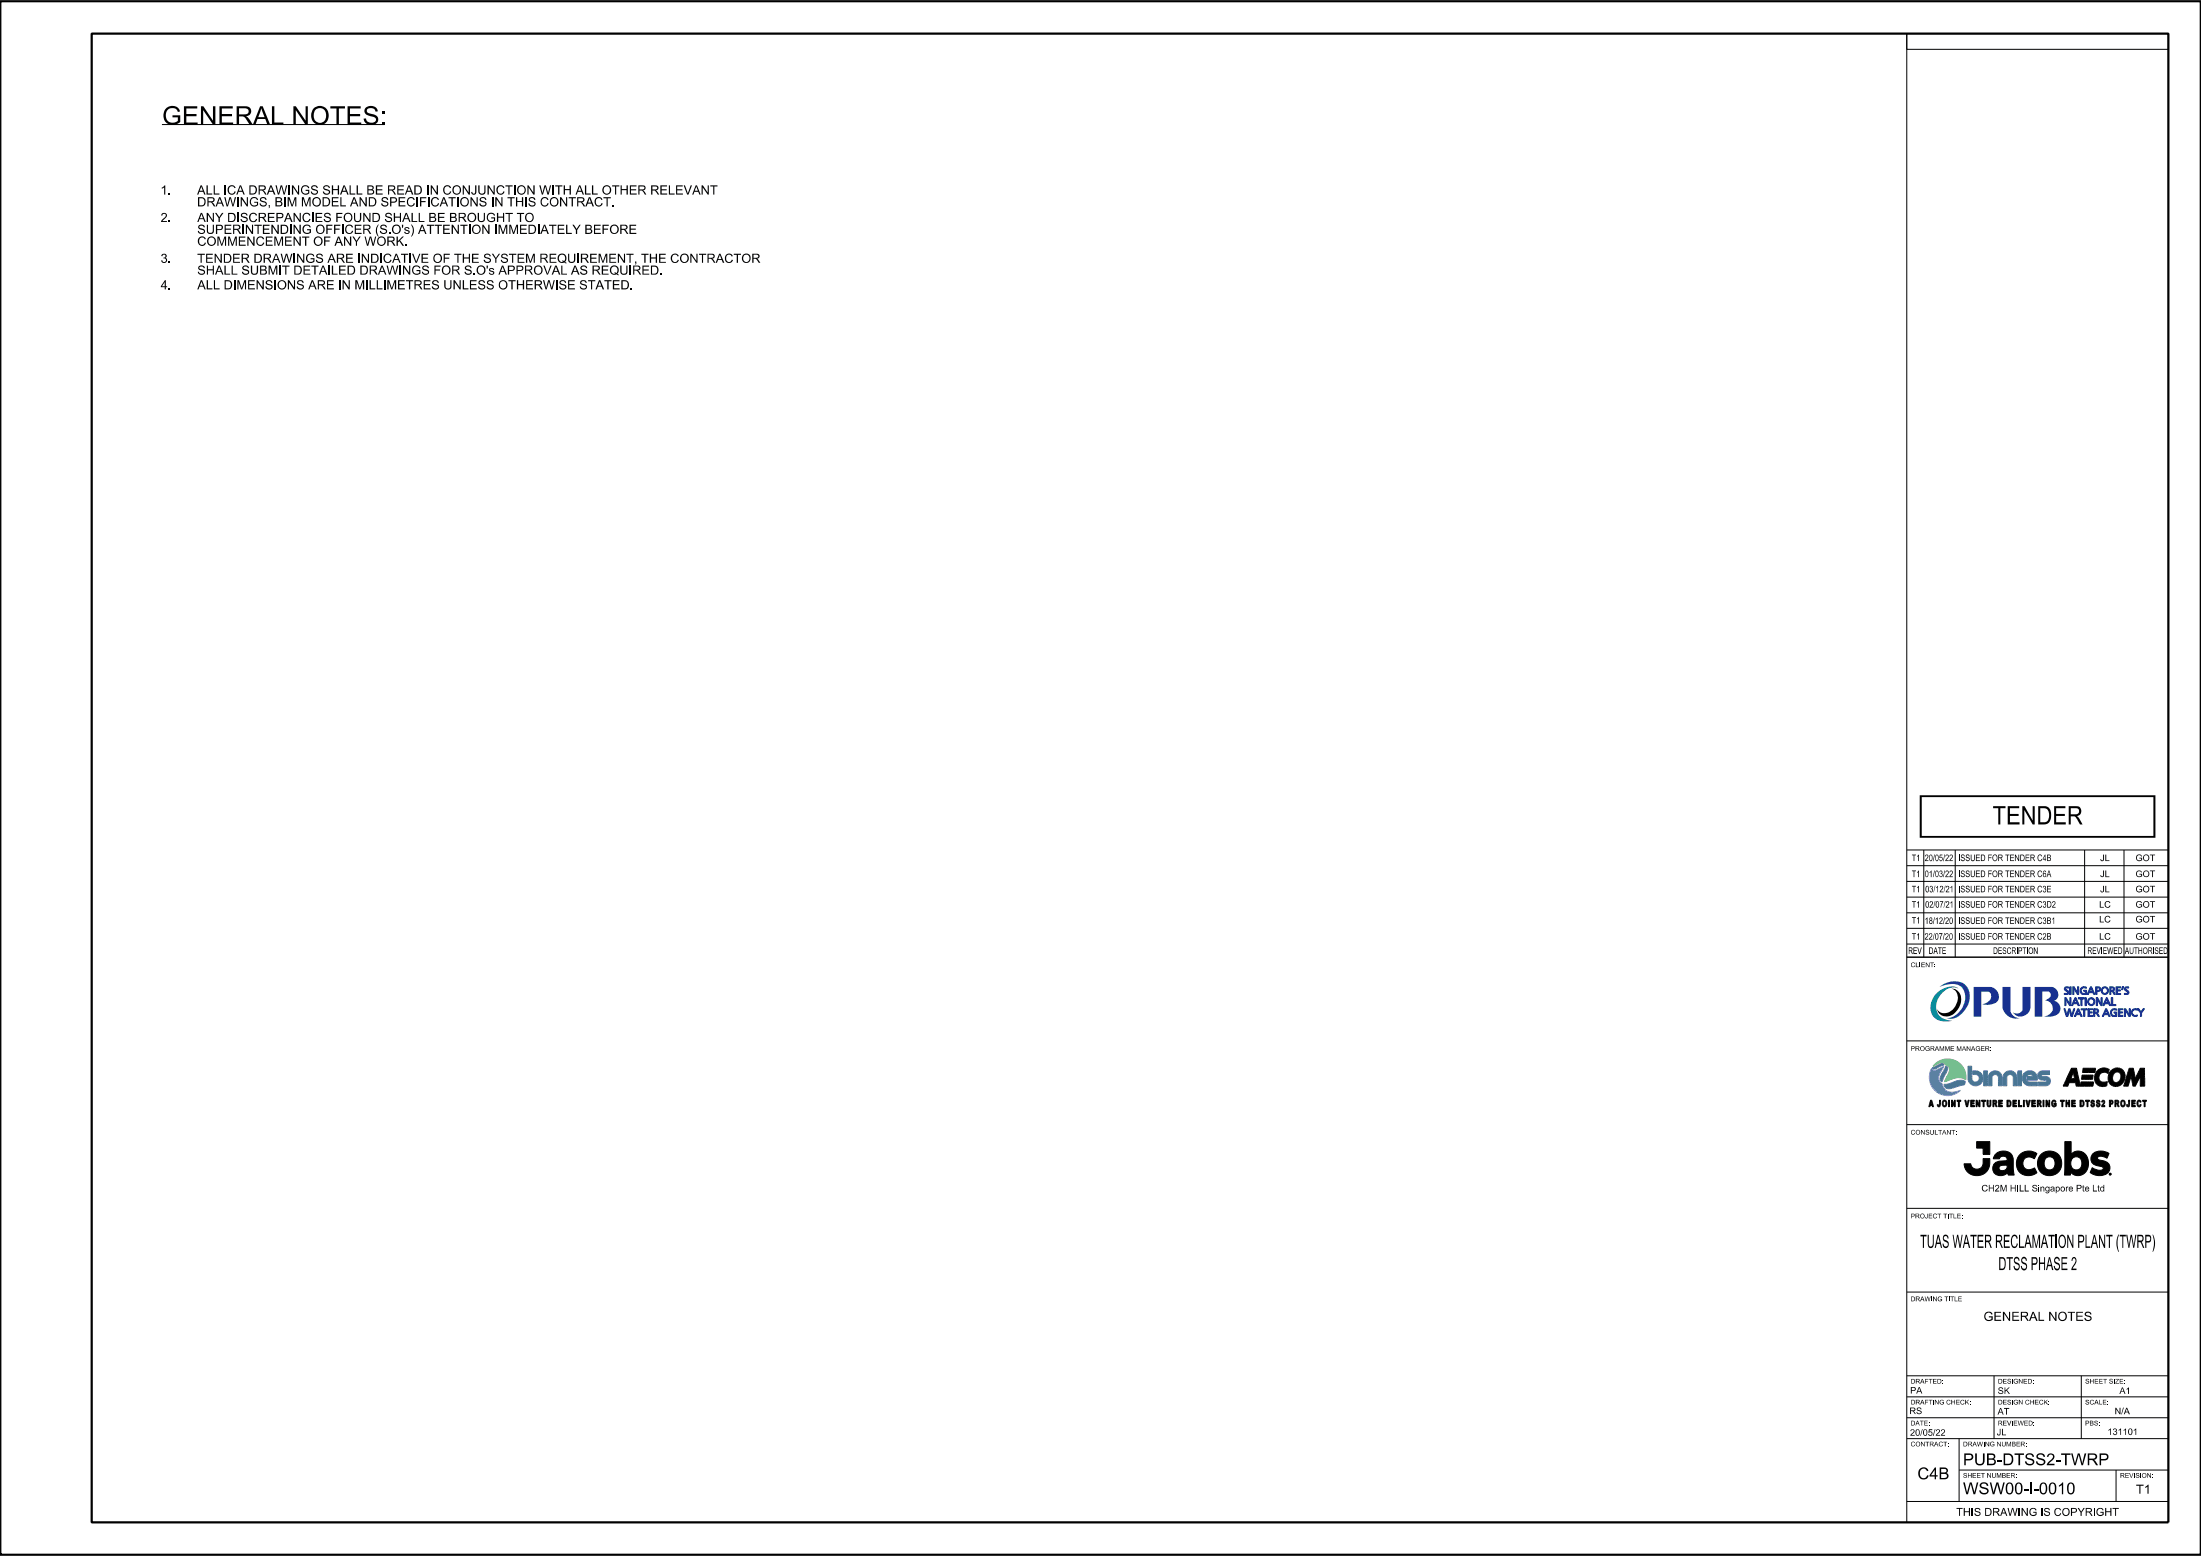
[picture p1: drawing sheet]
<svg xmlns="http://www.w3.org/2000/svg" width="420mm" height="297mm" viewBox="0 0 420 297" stroke-linecap="round" stroke-linejoin="round" font-family="sans-serif">
<path d="M.1 296.4v.3h419.8v-296.4h-419.8v296.4" fill="none" stroke="#000" stroke-width=".25"/>
<g fill="#17308f">
<path d="M376.6 188.4h3.2a1.82 1.82 0 0 1 1.3 2.8 3.1 3.1 0 0 1-2.9 .5 1.6 1.6 0 0 0 1.7-2.1l-.5-.3h-1.3v4.8h-1.5z" fill-rule="evenodd"/>
<path d="M382.1 188.4h1.5v4.6a1.82 1.82 0 0 0 1.8 1.3 2.68 2.68 0 0 1-3.3-1.9z" fill-rule="evenodd"/>
<path d="M385.9 188.4h1.6v3.8a1.83 1.83 0 0 1-1.4 1.7 1.83 1.83 0 0 1-2-.7 1.26 1.26 0 0 0 1.8-.4z" fill-rule="evenodd"/>
<path d="M388.3 188.4h3.3a1.4 1.4 0 0 1 1.2 1.2 1.4 1.4 0 0 1-.8 1.4 1.5 1.5 0 0 1 1.2 1.6 1.5 1.5 0 0 1-1.5 1.4l-1.7 .1a1.67 1.67 0 0 0 1.6-2.2 1.5 1.5 0 0 0-1.4-.9l.6-.3a.75 .75 0 0 0 .5-.7 .75 .75 0 0 0-.4-.7h-1.2v4.8h-1.4z" fill-rule="evenodd"/>
</g>
<path d="M370.1 188.4a4 4 0 0 1 4.9-.4 3.9 3.9 0 0 1-.6 5.4 2.74 2.74 0 0 1-2.9 .9 4 4 0 0 0 3.1-5.5 3.1 3.1 0 0 0-3.5-.8z" fill-rule="evenodd" fill="#0057b8"/>
<path d="M369.4 189.7a3.5 3.5 0 0 1 4.2-1.1l.1 .1a3.1 3.1 0 0 0-3.8 1.9 2.73 2.73 0 0 0 2.3 4.2h.3a3.2 3.2 0 0 1-4-1.6 3.7 3.7 0 0 1 .9-3.5z" fill-rule="evenodd" fill="#008c95"/>
<g fill="none" stroke="#17308f" stroke-width=".19">
<path d="M393.8 192.5h.3l.3 1.2 .4-1.2h.2l.4 1.2 .3-1.2h.2l-.4 1.5h-.3l-.3-1.1-.3 1.1h-.3zM394 190.4h.3l.6 1.1 .1-1.1h.2v1.5h-.3l-.6-1.1-.1 1.1h-.2zM394.1 188.4h.7l-.1 .2h-.3l-.2 .1 .6 .7-.3 .4h-.6v-.2l.6-.1v-.2l-.6-.5zM395 188.3h.2v1.5h-.2zM395.3 193.7h.1M395.7 188.8v1h-.2v-1.5h.3l.6 1.1M395.7 188.8h.1M395.8 188.8l.6 1h.3v-1.5h-.2v1.1M396 190.4h.1l.7 1.5h-.2l-.2-.3h-.7l-.2 .3h-.2zM396 190.8l.3 .6h-.5zM396.5 189.4h.1M396.5 192.5h.2l.6 1.5h-.2l-.2-.3h-.7l-.1 .3h-.3z"/>
<path d="M396.6 192.9l.2 .6h-.5zM396.6 190.4h1.2v.3h-.5v1.2h-.2v-1.2h-.5zM397.1 192.5h1.2v.3h-.5v1.2h-.2v-1.2h-.5zM397.9 190.4h.2v1.5h-.2zM397.9 189.2h.1M397.9 189.2h-.3v-.2h.5v.8h-.6a.77 .77 0 0 1-.5-1.1 .77 .77 0 0 1 1.1-.2v.2a.59 .59 0 0 0-.8 .1 .59 .59 0 0 0 .2 .8h.4M397.9 189.6h.1M397.9 189.2v.4M398.4 192.5h.9v.2h-.6v.4h.5v.3h-.5v.4h.6v.2h-.9zM398.9 188.3h.2l.7 1.5h-.2l-.2-.3h-.8l-.1 .3h-.2zM399 188.7l.3 .6h-.6zM399.5 192.5l.7 .1a.42 .42 0 0 1 .3 .3 .42 .42 0 0 1-.3 .5l.4 .6h-.2l-.4-.6h-.3v.6h-.2z"/>
<path d="M399.7 192.8h.4l.1 .3-.5 .1zM399.9 188.3h.5a.48 .48 0 0 1 .4 .7 .48 .48 0 0 1-.6 .3v.5h-.3zM400 190.4h.3l.6 1.1v-1.1h.2v1.5h-.2l-.6-1-.1 1h-.2zM400 193.4h.1M400.2 188.6l.4 .1v.2l-.4 .2zM400.2 190.9h.1M401.8 192.5h.2l.7 1.5h-.3l-.1-.3h-.8l-.1 .3h-.3zM401.9 192.9l.3 .6h-.6zM402 190.4h.1l.7 1.5h-.2l-.2-.3h-.7l-.2 .3h-.3zM402 190.8l.3 .6h-.6zM402.6 188.3l.6 .1 .3 .2v.3l-.2 .3 .3 .6h-.2l-.4-.6h-.2v.6h-.2zM402.8 188.6h.4l.1 .3-.5 .1z"/>
<path d="M402.9 192.8l.4-.3a.42 .42 0 0 1 .6 .3v.1a.58 .58 0 0 0-.9 .1 .58 .58 0 0 0 .3 .8h.4v-.4h-.3v-.2h.5v.8h-.7l-.4-.4-.1-.4zM402.9 190.4h.3v1.3h.6v.2h-.9zM403 189.2h.1M403.8 188.3h.9v.3h-.6v.3h.5v.3h-.5v.4h.6v.2h-.9zM404.2 192.5h.9v.2h-.6v.4h.5v.3h-.5v.4h.6v.2h-.9zM405 188.3h.2M405 188.3h.2l-.1 .6h-.3zM405.4 192.5h.2l.7 1.1v-1.1h.2v1.5h-.2l-.7-1.1v1.1h-.2zM405.6 188.4h.6v.2h-.3l-.2 .1 .5 .7-.2 .4h-.6v-.2l.6-.1-.6-.7z"/>
<circle cx="399" cy="191.2" r=".5"/>
<circle cx="399.1" cy="191.2" r=".74"/>
<circle cx="401.7" cy="189.1" r=".51"/>
<circle cx="401.7" cy="189.1" r=".72"/>
</g>
<path d="M406.9 192.8l.1-.2a.48 .48 0 0 1 .5-.1 .48 .48 0 0 1 .4 .4 .58 .58 0 0 0-.8 0 .58 .58 0 0 0 0 .8 .58 .58 0 0 0 .8 0 .49 .49 0 0 1-.4 .4 .49 .49 0 0 1-.5-.2l-.3-.6z" fill-rule="evenodd" fill="#17308f"/>
<path d="M406.9 192.8l.3-.3a.42 .42 0 0 1 .7 .3v.1a.58 .58 0 0 0-.8 0 .58 .58 0 0 0 0 .8 .58 .58 0 0 0 .8 0 .49 .49 0 0 1-.4 .4 .49 .49 0 0 1-.5-.2l-.3-.6zM407.8 192.5h.3M407.8 192.5h.3l.4 .6 .5-.6h.2l-.5 .9v.6h-.3v-.6z" fill="none" stroke="#17308f" stroke-width=".19"/>
<g fill="#17308f">
<path d="M403.8 188.3h.9v.3h-.6v.3h.5v.3h-.5v.4h.6v.2h-.9z" fill-rule="evenodd"/>
<path d="M395.5 188.3h.3l.6 1.1 .1-1.1h.2v1.5h-.3l-.6-1-.1 1h-.2z" fill-rule="evenodd"/>
<path d="M395 188.3h.2v1.5h-.2z" fill-rule="evenodd"/>
<path d="M394.1 188.4h.7l-.1 .2h-.3l-.2 .1v.1l.5 .4v.5l-.8 .1v-.2h.5l.1-.1-.5-.5a.41 .41 0 0 1 .1-.6z" fill-rule="evenodd"/>
<path d="M397.1 188.6l.6-.3 .4 .2v.2a.59 .59 0 0 0-.8 .1 .59 .59 0 0 0 .2 .8h.4v-.4h-.3v-.2h.5v.8h-.8l-.4-.6z" fill-rule="evenodd"/>
<path d="M398.9 188.3h.2l.7 1.5h-.2l-.2-.3h-.8l-.1 .3h-.2zM399 188.7l-.3 .6h.6z" fill-rule="evenodd"/>
<path d="M399.9 188.3h.5a.49 .49 0 0 1 .4 .7 .49 .49 0 0 1-.6 .3v.5h-.3zM400.2 188.6v.5l.4-.2v-.2z" fill-rule="evenodd"/>
<path d="M400.9 189.1a.75 .75 0 0 0 1.5 0 .75 .75 0 0 0-1.5 0zM401.1 189.1a.55 .55 0 0 1 1.1 0 .55 .55 0 0 1-1.1 0z" fill-rule="evenodd"/>
<path d="M402.6 188.3l.6 .1 .3 .2v.3l-.2 .3 .3 .6h-.2l-.3-.6h-.3v.6h-.2zM402.8 188.6v.4h.4l.1-.3z" fill-rule="evenodd"/>
<path d="M405 188.3h.2l-.1 .6h-.3z" fill-rule="evenodd"/>
<path d="M405.5 188.5l.2-.2 .5 .1v.2h-.3l-.3 .2 .6 .4a.43 .43 0 0 1-.2 .6h-.6v-.2h.5l.1-.1-.5-.5z" fill-rule="evenodd"/>
<path d="M394 190.4h.3l.6 1.1 .1-1.1h.2v1.5h-.3l-.6-1.1-.1 1.1h-.2z" fill-rule="evenodd"/>
<path d="M398.3 191.2a.75 .75 0 0 0 1.5 0 .75 .75 0 0 0-1.5 0zM398.5 191.2a.51 .51 0 0 1 1 0 .51 .51 0 0 1-1 0z" fill-rule="evenodd"/>
<path d="M396 190.4h.1l.7 1.5h-.2l-.2-.3h-.7l-.2 .3h-.2zM396 190.8l-.2 .6h.5z" fill-rule="evenodd"/>
<path d="M402 190.4h.1l.7 1.5h-.2l-.2-.3h-.7l-.2 .3h-.3zM402 190.8l-.3 .6h.6z" fill-rule="evenodd"/>
<path d="M400 190.4h.3l.6 1.1v-1.1h.2v1.5h-.2l-.7-1.1v1.1h-.2z" fill-rule="evenodd"/>
<path d="M396.6 190.4h1.2v.3h-.5v1.2h-.2v-1.2h-.5z" fill-rule="evenodd"/>
<path d="M397.9 190.4h.2v1.5h-.2z" fill-rule="evenodd"/>
<path d="M402.9 190.4h.3v1.3h.6v.2h-.9z" fill-rule="evenodd"/>
<path d="M396.5 192.5h.2l.6 1.5h-.2l-.2-.3h-.7l-.1 .3h-.3zM396.6 192.9l-.3 .6h.5z" fill-rule="evenodd"/>
<path d="M397.1 192.5h1.2v.3h-.5v1.2h-.2v-1.2h-.5z" fill-rule="evenodd"/>
<path d="M404.2 192.5h.9v.2h-.6v.4h.5v.3h-.5v.4h.6v.2h-.9z" fill-rule="evenodd"/>
<path d="M405.4 192.5h.2l.7 1.1v-1.1h.2v1.5h-.2l-.7-1.1v1.1h-.2z" fill-rule="evenodd"/>
<path d="M402.9 192.8l.1-.2a.48 .48 0 0 1 .5-.1 .48 .48 0 0 1 .4 .4 .58 .58 0 0 0-.9 .1 .58 .58 0 0 0 .3 .8h.4v-.4h-.3v-.2h.5v.8h-.7l-.4-.4-.1-.4z" fill-rule="evenodd"/>
<path d="M398.4 192.5h.9v.2h-.6v.4h.5v.3h-.5v.4h.6v.2h-.9z" fill-rule="evenodd"/>
<path d="M399.5 192.5l.7 .1a.42 .42 0 0 1 .3 .3 .42 .42 0 0 1-.3 .5l.4 .6h-.2l-.4-.6h-.3v.6h-.2zM399.7 192.8v.4l.5-.1-.1-.3z" fill-rule="evenodd"/>
<path d="M401.8 192.5h.2l.7 1.5h-.3l-.1-.3h-.8l-.1 .3h-.3zM401.9 192.9l-.3 .6h.6z" fill-rule="evenodd"/>
<path d="M393.8 192.5h.3l.3 1.2 .4-1.2h.2l.3 1.2 .4-1.2h.2l-.4 1.5h-.3l-.3-1.1-.3 1.1h-.3z" fill-rule="evenodd"/>
<path d="M407.8 192.5h.3l.4 .6 .5-.6h.2l-.5 .9v.6h-.3v-.6z" fill-rule="evenodd"/>
</g>
<path d="M369.3 203.1l.8-.6 1.1-.4 1.1 .1 1 .3a3.3 3.3 0 0 1 1.8 3.6l-.8-.4h-.9l-2.3 .8 .9-2a1.18 1.18 0 0 0-.8-1.3l-.4-.4h-.5l-1.4 .7z" fill-rule="evenodd" fill="#95c11f"/>
<g fill="none" stroke="#95c11f" stroke-width=".19">
<path d="M368.9 203.5h.1M368.9 203.4v.1M369.3 203.3l-.4 .2M369.3 203.3h.1M369.5 203.2l-.1 .1M369.5 203.2h.1M370.1 202.9h.1M370.1 202.9l-.6 .3M370.1 202.9l.7-.1 .4 .5M370.9 202.2h.1M370.9 202.2l-.9 .4-1.1 .8M371 202.2h.1"/>
<path d="M371.1 206.5h.1M371.2 206.4h.1M371.2 206.4l-.1 .1M371.2 203.3h.1M371.3 203.3h.2a1.02 1.02 0 0 1 .4 1.5M371.3 206.4h-.1M371.4 202.1h.1M371.4 202.1l-.4 .1M371.4 202.1h.5M371.5 205.5h.1M371.5 205.5l-.4 1M371.9 202.1h.1"/>
<path d="M371.9 204.8h.1M371.9 204.8l-.4 .7M371.9 202.1l1.4 .4a3.4 3.4 0 0 1 1.8 3.6M372.2 206.1h.1M372.2 206.1l-.9 .3M372.6 205.9h.1M372.6 205.9l-.4 .2M372.7 205.9h.1M372.8 205.8l-.1 .1M372.8 205.8h.1M372.9 205.8h.1M372.9 205.8l.8-.1 .9 .1"/>
<path d="M374.6 205.8h.1M374.6 205.8v.1M374.6 205.9h.1M374.6 205.9l.4 .2M375 206.1h.1M375.1 206.1h.1"/>
</g>
<path d="M369.7 203.4h.1" fill="none" stroke="#497593" stroke-width=".19"/>
<path d="M368.8 203.8l1.5-.7 .5-.1a.17 .17 0 0 1 .2 .2 .17 .17 0 0 1-.3 .1l-1.6 .8-.3-.1z" fill-rule="evenodd" fill="#497593"/>
<g fill="none" stroke="#497593" stroke-width=".19">
<path d="M368.8 203.8h.1M368.8 203.8v.2l.3 .1M368.9 203.8h.1M368.9 203.7h.1M368.9 203.7v.1M369.1 203.7h.1M369.1 203.7h-.1M369.1 204.1h.1M369.3 204h.1M369.3 204l-.2 .1M369.7 203.4h.1M369.7 203.4l-.6 .3"/>
<path d="M369.7 203.3v.1M369.8 203.3h.1M369.8 203.8h.1M369.8 203.8l-.4 .2M369.9 203.3h.1M369.9 203.7l-.1 .1M369.9 203.7h.1M370 203.7h-.1M370 203.7h.1M370.6 203l-.7 .3M370.6 203h.1M370.7 203h.1"/>
<path d="M370.7 203l.3 .3M370.9 203.3h.1M370.9 203.3l-.9 .4"/>
</g>
<path d="M371.2 203.5h.1a.83 .83 0 0 1 .1 1.3l-.6 .9-.2 .8-.3-.3-.1-.4 1-1.9z" fill-rule="evenodd" fill="#497593"/>
<g fill="none" stroke="#497593" stroke-width=".19">
<path d="M370.6 204.9h.1M370.6 205l-.4 .9 .1 .3 .3 .3M370.6 206.5h.1M370.6 206.4v.1M370.6 206.4h.1M370.7 206.2l-.1 .2M370.7 206.2h.1M370.7 206.1v.1M370.7 206.1h.1M370.8 205.7v.1M370.8 205.7h.1M370.8 205.8l-.1 .3"/>
<path d="M370.9 204.4h.1M370.9 204.4l-.3 .5M370.9 204.3v.1M371 204.3h-.1M371.1 204l-.1 .3M371.1 205.2l-.2 .5M371.1 205.2h.1M371.1 203.9h.1M371.1 203.9v.1M371.1 204h.1M371.2 203.9h.1M371.2 203.9h-.1"/>
<path d="M371.2 205.1h.1M371.2 205.1l-.1 .1M371.2 203.5h.1M371.2 203.5v.4M371.2 205v.1M371.2 205h.1M371.3 203.5a.45 .45 0 0 1 .4 .6M371.3 204.9h.1M371.3 204.8h.1M371.3 204.8v.1M371.7 204.1l-.4 .7M371.7 204.1h.1"/>
</g>
<path d="M375.5 203.5h.7l.1 2.6 .2 .3 .4 .1a.74 .74 0 0 0 .8-.8 .74 .74 0 0 0-.9-.6h-.4v-.7a1.54 1.54 0 0 1 2 1.4l-.1 .6a1.43 1.43 0 0 1-1.5 .9 1.43 1.43 0 0 1-1.3-1.3z" fill-rule="evenodd" fill="#497593"/>
<g fill="none" stroke="#497593" stroke-width=".19">
<path d="M375.5 203.5h.1M375.5 203.5l.1 2.8M375.5 203.5h.7l.1 2.6 .4 .4M375.6 206.3h.1M375.6 206.3l.1 .2a1.44 1.44 0 0 0 1.5 .7M376.7 206.5h.1M377.2 207.2h.1M377.3 207.2h.1M378.3 206.3v.1a1.27 1.27 0 0 1-1 .8M378.3 206.3h.1M378.4 206.2l-.1 .1M378.4 206.2h.1"/>
<path d="M378.4 206.1v.1M378.4 206v.1M378.4 206a1.46 1.46 0 0 0-1.7-1.6h-.3v.7h.4a.73 .73 0 0 1 .9 .7 .73 .73 0 0 1-1 .7"/>
</g>
<path d="M368.6 203.9a.7 .7 0 0 0 1.2 .2l1.1-.5-.7 1.3a1.43 1.43 0 0 0 .4 2l.2 .5a1.76 1.76 0 0 0 2 1.1l1.3-.4-1.2 .8-.9 .2h-.7a3.5 3.5 0 0 1-2.7-5.2z" fill-rule="evenodd" fill="#3abad9"/>
<g fill="none" stroke="#3abad9" stroke-width=".19">
<path d="M368.4 204.4h.1M368.4 204.4l-.2 1.4 .2 1.1M368.4 206.9h.1M368.4 206.9l.4 .7M368.6 203.9h.1M368.6 203.9l-.2 .5M368.8 207.6h.1M368.8 207.6a3.3 3.3 0 0 0 2.4 1.5M370.3 204.7l-.1 .2a1.3 1.3 0 0 0 .4 1.9M370.3 204.6v.1M370.5 204.3l-.2 .3M370.5 204.3h.1"/>
<path d="M370.6 204.2l-.1 .1M370.6 204.2h.1M370.6 206.8v.1M370.6 206.8h.1M370.6 206.9l.1 .3M370.6 206.9h.1M370.7 207.3l.1 .1a1.74 1.74 0 0 0 1.9 1.1M370.7 207.3h.1M370.7 203.9l-.1 .3M370.7 203.9h.1M370.8 203.8v.1M370.8 203.9h-.1"/>
<path d="M370.8 203.6l-.9 .4a.75 .75 0 0 1-1.3-.1M370.9 203.6h.1M370.9 203.6l-.1 .2M371.2 209.1h.1M371.3 209.1h.1M371.4 209.1h.1M371.4 209.1h.5M371.9 209.1h.1M372.7 208.5h.1M372.9 208.9h.1M372.9 208.9l-1 .2M373.1 208.4l-.4 .1"/>
<path d="M373.1 208.4h.1M373.3 208.3h.1M373.3 208.3l-.1 .1M373.4 208.3h.1M373.5 208.3h.1M373.6 208.3h.1M373.8 208.2l-.2 .1M373.8 208.2h.1M373.9 208.2h.1M374.1 208.1l-1.2 .8M374.1 208.1h.1M374.1 208.1l-.2 .1"/>
</g>
<path d="M386.4 204.7l.9-.3a1.43 1.43 0 0 1 1.5 1.5v.3h-2v-.7l1.1-.1a.72 .72 0 0 0-.8-.3 .72 .72 0 0 0-.5 .8v.1a1.05 1.05 0 0 0 1.4 .5h.8v.8h-1.5a1.42 1.42 0 0 1-1.3-2z" fill-rule="evenodd" fill="#497593"/>
<path d="M386.1 205.1h.1M386.1 205.1l-.2 .6a1.62 1.62 0 0 0 2.2 1.6h.7v-.8h-.8a1.04 1.04 0 0 1-1.4-.5v-.1M386.1 205h.1M386.1 205v.1M386.1 205l.4-.4 .8-.2a1.43 1.43 0 0 1 1.5 1.5v.3h-2v-.7h1.1M386.6 205.9h.1M386.6 205.8v.1M386.6 205.7v.1M387.9 205.5v-.1a.72 .72 0 0 0-.7-.3 .72 .72 0 0 0-.6 .6M387.9 205.5h.1" fill="none" stroke="#497593" stroke-width=".19"/>
<path d="M378.5 204.4h.7v2.9h-.7z" fill-rule="evenodd" fill="#497593"/>
<path d="M378.5 204.4h.1M378.5 204.4h.7v2.9h-.7z" fill="none" stroke="#497593" stroke-width=".19"/>
<path d="M379.8 204.7l.5-.3h.7l.7 .4 .4 .7v1.8h-.7v-.9a1.03 1.03 0 0 0-.5-1.3 .64 .64 0 0 0-.8 .8v1.4h-.7v-1.8z" fill-rule="evenodd" fill="#497593"/>
<g fill="none" stroke="#497593" stroke-width=".19">
<path d="M379.4 207.3h.1M380.2 205.5l-.1 1.8h-.7M380.2 205.5h.1M381.1 204.4l.1 .1M381.1 204.4h-.8l-.7 .6-.2 .5v1.8M381.1 204.4h.1M381.2 204.5h.1M381.2 205.3l.2 .3M381.2 205.3a.61 .61 0 0 0-1 .2M381.3 204.5a1.02 1.02 0 0 1 .7 .8M381.3 204.5h.1M381.4 205.6h.1"/>
<path d="M381.4 205.6v1.7h.6M382 205.4v1.9M382 207.3h.1M382 205.4h.1M382 205.3v.1M382 205.3h.1"/>
</g>
<path d="M382.7 204.7l.6-.3h.5l.8 .5a1.74 1.74 0 0 1 .3 1.5v.9h-.7l-.1-1.9a.64 .64 0 0 0-.6-.3 .64 .64 0 0 0-.6 .5v1.7h-.4a.19 .19 0 0 1-.2-.1 .19 .19 0 0 1-.1-.2v-1.5z" fill-rule="evenodd" fill="#497593"/>
<path d="M382.2 207.3h.1M382.9 205.5v1.8h-.7M382.9 205.5h.1M383 205.5a.65 .65 0 0 1 .8-.4 .65 .65 0 0 1 .4 .8v1.4h.7v-1a1.82 1.82 0 0 0-.4-1.6l-.9-.3a1.33 1.33 0 0 0-1.4 1.6v1.3M383 205.5h-.1M383 205.5h.1" fill="none" stroke="#497593" stroke-width=".19"/>
<path d="M385.1 204.4h.7l-.1 2.9h-.7z" fill-rule="evenodd" fill="#497593"/>
<path d="M385.1 204.4h.1M385.1 204.4v2.9M385.1 207.3h.1M385.1 204.4h.7v1.4l-.1 1.5h-.6" fill="none" stroke="#497593" stroke-width=".19"/>
<path d="M389.1 204.6l.4-.2h1.6v.7h-1.4l-.2 .2 .1 .2h1.1l.5 .6a.88 .88 0 0 1-.8 1.2h-1.5v-.8h1.5l.2-.2-.3-.1a1.19 1.19 0 0 1-1.5-.8z" fill-rule="evenodd" fill="#497593"/>
<g fill="none" stroke="#497593" stroke-width=".19">
<path d="M388.9 207.3h.1M389.6 205.3v.2M389.6 205.3h.1M389.6 205.5h.1M389.6 204.4h.1M389.6 204.4a.91 .91 0 0 0-.8 1.1 .91 .91 0 0 0 1.2 .7h.5l.1 .2-.2 .1h-1.5v.8M389.7 205.5h.8M389.7 204.4h1.4v.7h-1.4l-.1 .2M390.5 205.5h.1M390.5 205.5l.6 .3M391.1 205.8h.1M391.1 205.9h.1"/>
<path d="M391.1 205.8v.1M391.1 205.9l.1 .2a.88 .88 0 0 1-.8 1.2h-1.5"/>
</g>
<path d="M370.9 207l.9-.1 1.7-.6 1-.1a.39 .39 0 0 1 .5 .4 .61 .61 0 0 1-.7 .5l-2 .7a.95 .95 0 0 1-1.4-.8z" fill-rule="evenodd" fill="#497593"/>
<g fill="none" stroke="#497593" stroke-width=".19">
<path d="M370.9 207l.1 .1a1.14 1.14 0 0 0 1.6 .6l1.6-.5M371 207h-.1M371.9 206.9h.1M371.9 206.9l-.9 .1M372.5 206.7h.1M372.5 206.7l-.6 .2M373 206.4h.1M373 206.4l-.5 .3M373.1 206.4h.1M373.5 206.3h.1M373.5 206.3l-.3 .1M373.5 206.3l.9-.1 .6 .3"/>
<path d="M374.2 207.2h.1M374.3 207.1h.1M374.3 207.1v.1M374.8 207.1h-.5M374.8 207.1h.1M375 206.5h.1M375 206.5l-.2 .6"/>
</g>
<path d="M17.5 6.4h396.3v284.2h-396.3z" fill="none" stroke="#000" stroke-width=".42"/>
<g fill="none" stroke="#000" stroke-width=".19">
<path d="M0 .2h420v296.6h-420zM363.9 6.4h49.9v3h-49.9zM363.9 6.4v284.2M30.9 23.8h42.5M363.9 177.2h49.9M363.9 174.2h49.9M363.9 171.2h49.9M363.9 168.2h49.9M363.9 165.2h49.9M363.9 162.2h49.9M367.1 162.2v20.5M373.1 162.2v20.5"/>
<path d="M397.8 162.2v20.5M405.3 162.2v20.5M363.9 198.7h49.9M363.9 182.7h49.9M363.9 180.2h49.9M363.9 214.7h49.9M368.1 211.2h.1M368.1 211.2h.2v-.2h.4l.1 .2h.1M368.4 210.7h.1M368.5 210h.1M368.5 210.7h.1M368.5 210h-.1l-.3 1.2"/>
<path d="M368.5 210.3l.1 .4M368.5 210.3h.1M368.5 210.3l-.1 .4M368.6 210l.4 1.2M368.6 210h.1M368.6 210.7h.1M368.9 211.2h.1M369.7 210.9h.1M369.7 210.9v.2a.32 .32 0 0 0 .5 .1 .32 .32 0 0 0 .1-.4v-.8h-.2v1M369.9 210.9v.1M369.9 210.9h.1M369.9 210.8v.1"/>
<path d="M369.9 210.8h.1M369.9 210.8l-.1 .1M369.9 211h.1M369.9 211l.1 .1M370 211h.1M370 211v.1M370.8 210.1a.54 .54 0 0 1 .7 .1 .54 .54 0 0 1 0 .7 .49 .49 0 0 1-.7 .2 .49 .49 0 0 1-.2-.7zM370.9 210.3l.2-.1 .2 .2v.4l-.2 .3-.3-.2zM370.9 210.2h.1M371.8 210h.2v1.2h-.2zM372.4 210h.2l.4 .8v-.8h.1v1.2h-.2l-.3-.8v.8h-.2zM372.9 210.8h.1"/>
<path d="M373.5 210h.7v.2h-.3v1h-.2v-1h-.2zM374.9 210h.2l.3 .9M374.9 210h.1M374.9 210l.3 1.2h.3l.3-1.2M375.4 210.9h.1M375.7 210h.1M375.7 210h-.1l-.2 .9M375.8 210h.1M376.1 210h.6v.2h-.5v.3h.5v.2h-.5v.3h.6v.2h-.7zM377.1 210h.2l.3 .8v-.8h.2v1.2h-.2l-.3-.8v.8h-.2zM377.2 217.9h2.5v2.4h-1.3v-1.2h-1.2zM377.6 210.8h.1"/>
<path d="M378.1 210h.8v.2h-.3v1h-.2v-1h-.3zM379.2 210h.2v1l.2 .1 .1-.2v-.9h.2v.5a.52 .52 0 0 1-.5 .7l-.2-.2zM379.4 210.9h.1M380.7 210.2h.1M380.7 210.2h-.2v.3h.3M380.8 210.2v.1M380.8 210.7h.1M380.8 210.3h.1M380.8 210.3l.1 .1M380.8 210.5h.1M380.9 210.7v.1M380.9 210.7h.1"/>
<path d="M380.9 210.4h.1M380.9 210.4l-.1 .1M380.9 210.8l.2 .4M380.9 210.6v.1M380.9 210.6l.1-.1a.36 .36 0 0 0-.1-.4 .36 .36 0 0 0-.4-.1h-.2v1.2h.2v-.5l.4 .5h.2M380.9 210.6h.1M381.1 211.2h.1M381.4 210h.7v.2h-.5v.3h.5v.2h-.5v.3h.5v.2h-.7zM383.3 210.2h-.1v.8h.2M383.3 210.2h.1M383.3 210.2a.56 .56 0 0 1 .2 .8M383.4 211h.1"/>
<path d="M383.4 211.2h.1M383.5 211.2h.1M383.6 211.2h-.1M383.6 211.2l.2-.4a.56 .56 0 0 0-.6-.8h-.2v1.2h.4M384.1 210h.7v.2h-.5v.3h.4v.2h-.4v.3h.5v.2h-.7zM385.2 210h.1v1h.5v.2h-.6zM386.1 210h.2v1.2h-.2zM386.6 210h.2l.2 .9M386.6 210h.1M386.6 210l.3 1.2h.2l.3-1.2M387 210.9h.1M387.3 210h.1"/>
<path d="M387.3 210h-.1l-.2 .9M387.4 210h.1M387.7 210h.7v.2h-.5v.3h.5v.2h-.5v.3h.5v.2h-.7zM389.3 210.7h.1M389.3 210.5h.1M389.3 210.2v.1M389.3 210.2h-.4v.3h.4M389.3 210.3v.1M389.3 210.4h.1M389.3 210.4v.1M389.3 210.8h.1M389.3 210.7v.1"/>
<path d="M389.4 210.8h.1M389.4 210.6l-.1 .1M389.4 210.8l.2 .4M389.4 210.6h.1M389.4 210.6a.37 .37 0 0 0 0-.5 .37 .37 0 0 0-.4-.1h-.2v1.2h.1v-.5l.5 .5h.1M389.5 211.2h.1M389.6 211.2h.1M389.9 210h.1v1.2h-.1zM390.4 210h.2l.3 .8 .1-.8h.1v1.2h-.2l-.3-.8v.8h-.2zM390.9 210.8h.1M391.8 210a.71 .71 0 0 0-.3 .7 .71 .71 0 0 0 .5 .6l.4-.2v-.5h-.5l.1 .2a.18 .18 0 0 1 0 .3 .18 .18 0 0 1-.3-.2v-.5l.1-.2M391.8 210.2h.1"/>
<path d="M391.8 210h.1M391.9 210h.1M391.9 210l.3 .1 .1 .3M391.9 210.2h.1M392 210.2h.1M392 210.2l.1 .2M392.1 210.4h.1M392.3 210.4h.1M392.3 210.4h-.2M393.2 210h.7v.2h-.3v1h-.1v-1h-.3zM393.7 207.3h.1M394 217.9h1.2v2.5a1.83 1.83 0 0 1 2-.6 1.83 1.83 0 0 1 1.3 1.6 2.16 2.16 0 0 1-.5 2.3 2.16 2.16 0 0 1-2.3 .5l-.6-.5v.6h-1.2z"/>
<path d="M394.2 210h.2v.5h.4v-.5h.1v1.2h-.1v-.5h-.4v.5h-.2zM395.1 205.9h.1M395.1 205.9h.8M395.3 210h.7v.2h-.5v.3h.5v.2h-.5v.3h.5v.2h-.7zM395.6 204.7l.3 1.2M395.6 204.7h.1M395.6 204.7l-.5 1.2M395.9 205.9h.1M396.1 206.7h.1M396.1 206.7v.1a.4 .4 0 0 0 .3 .5h3M396.1 206.7h-1.3l-.2 .6h-.9M397 207.3l-.8-3.4h-.9l-1.6 3.4"/>
<path d="M397 207.3h.1M397.2 206h.1M397.2 206h2.1M397.2 210.2h-.1v.8h.3M397.2 210.2h.1M397.3 210.2a.52 .52 0 0 1 .1 .8M397.3 205.2h.1M397.3 205.2l-.1 .8M397.3 205.2h2.1M397.4 204.7h.1M397.4 211.2h.1M397.4 211h.1"/>
<path d="M397.4 204.7h2.4M397.7 210.9v-.1a.56 .56 0 0 0-.6-.8h-.2v1.2h.5M397.7 210.9h.1M397.7 210.9l-.3 .3M398 210h.7v.2h-.3v1h-.1v-1h-.3zM399 210.9h.1M399.1 210.9h.1M399.1 210.8v.1M399.1 210.8h.1M399.1 210.8l-.1 .1M399.2 210a.4 .4 0 0 0-.2 .4 .4 .4 0 0 0 .4 .3M399.2 210h.1"/>
<path d="M399.3 206h.1M399.3 210l.3 .1 .1 .3h-.1M399.3 210h.1M399.4 207.3h.1M399.4 205.2h.1M399.4 210.7l.1 .1M399.4 210.2v.1M399.4 210.2h-.1a.19 .19 0 0 0-.1 .2 .19 .19 0 0 0 .3 .1 .39 .39 0 0 1 .2 .5 .39 .39 0 0 1-.4 .3 .39 .39 0 0 1-.3-.4M399.4 205.2l-.1 .8M399.5 210.8v.2l-.3-.1M399.5 210.3h.1M399.5 206.5l-.1 .8"/>
<path d="M399.5 206.5h.1M399.5 206.5h-2.4l-.1 .8M399.5 210.3v.1M399.5 210.4h.1M399.8 204.7h.1M399.9 203.9h-2.4l-.1 .8M399.9 203.9l-.1 .8M399.9 203.9h.1M400 210.9h.1M400.2 210.9l.1 .1M400.2 210.9h.1M400.2 210.8v.1"/>
<path d="M400.2 210.8h.1M400.2 210.8l-.2 .1M400.2 210.4h.1M400.2 210.3v.1M400.3 210.4v.1a.4 .4 0 0 1 .5 .3 .4 .4 0 0 1-.4 .4 .4 .4 0 0 1-.4-.3M400.3 210.2l-.1 .1M400.3 210a.43 .43 0 0 0-.2 .5 .43 .43 0 0 0 .4 .3M400.3 210h.1M400.3 211l.1 .1M400.4 210h.2a.16 .16 0 0 1 .1 .2 .16 .16 0 0 1-.2 .2M400.4 210.2h.1M400.4 210.2l.1 .1"/>
<path d="M400.4 210.2h-.1M400.5 210.3h.1M400.5 210.8h.1M400.5 210.8v.1M400.5 210.3v.1M400.5 210.9h.1M400.5 210.9l-.1 .2M400.5 210.4h.1M401 210.4h.1M401 210.4h.2M401 211.2h.1M401.2 210.4h.1"/>
<path d="M401.3 211h.3v.2h-.6M401.3 210l-.3 .4M401.3 211h.1M401.3 210a.55 .55 0 0 1 .3 .5 .55 .55 0 0 1-.3 .5M401.3 210h.1M401.4 210.2h.1M401.4 210.2l-.2 .2M401.4 210.2v.1M401.4 210.3h.1M401.5 210.3h.1M401.5 210.3l-.5 .9M402 207.3h.1"/>
<path d="M402.1 206.4l-.1 .9M402.1 206.4h.1M402.2 204.9a.99 .99 0 0 0-1.5 .2 .99 .99 0 0 0 .6 1.4l.8-.1M402.2 204.9h.1M402.3 204.9h.1M402.3 204.9l.2-.8-.7-.2a1.81 1.81 0 0 0-2.1 1.3 1.81 1.81 0 0 0 1.2 2.2l1.1-.1M402.5 210h.2a.41 .41 0 0 1 .5 .2 .41 .41 0 0 1-.1 .5l-.4 .1v.4h-.2zM402.9 204.3l.7-.4a1.57 1.57 0 0 1 1.7 .6 1.57 1.57 0 0 1 .1 1.7l-.1 .1a1.62 1.62 0 0 1-2.2 .9 1.62 1.62 0 0 1-.6-2.4zM402.9 210.2h.1M402.9 210.2h-.2v.4l.3-.2M402.9 210.2l.1 .2M403 210.4h.1"/>
<path d="M403.5 204.9a.77 .77 0 0 1 1-.1 .77 .77 0 0 1 .2 1 .82 .82 0 0 1-1.1 .8 .82 .82 0 0 1-.4-1.3zM404 210.2h.1M404 210.2h-.2v.3h.3M404 210.2l.1 .1M404.1 210.7h.1M404.1 210.3h.1M404.1 210.3v.1M404.1 210.5h.1M404.1 210.7l.1 .1M404.1 210.4h.1M404.1 210.4v.1M404.2 210.8l.2 .4"/>
<path d="M404.2 210.6v.1M404.2 210.6l.1-.1a.36 .36 0 0 0-.1-.4 .36 .36 0 0 0-.4-.1h-.2v1.2h.2v-.5l.4 .5h.2M404.2 210.6h.1M404.4 211.2h.1M404.8 210.1a.5 .5 0 0 1 .6 0 .5 .5 0 0 1 .1 .7 .47 .47 0 0 1-.6 .4 .47 .47 0 0 1-.2-.7zM405 210.2l.3 .1v.3a.31 .31 0 0 1-.3 .4 .31 .31 0 0 1-.2-.5zM405.1 211v.1M405.2 207.3h.1M405.2 207.3h.9M406 210.8a.24 .24 0 0 0-.1 .4 .24 .24 0 0 0 .3 0l.2-.2v-1h-.2v1M406 210.9v.1M406 210.9h.1"/>
<path d="M406 210.8v.1M406 210.8h.1M406 211l.1 .1M406.1 207.3h.1M406.1 207.2v.1M406.2 211h.1M406.2 211l-.1 .1M406.3 203.9l-1.1 3.4M406.3 203.9h.1M406.3 203.9h.8l.4 1.9M406.6 205.4h.1M406.6 205.4l.4 1.9"/>
<path d="M406.6 205.4l-.5 1.8M406.8 210h.7v.2h-.5v.3h.4v.2h-.4v.3h.5v.2h-.7zM407 207.3h.1M407 207.3h.5l.9-1.9v1.9h.9M407.5 205.8h.1M407.5 205.7v.1M407.5 205.7l.9-1.8h.8l.1 3.4M408.3 210h.1M408.3 210a.43 .43 0 0 0-.4 .1 .43 .43 0 0 0-.1 .5 .46 .46 0 0 0 .1 .5 .46 .46 0 0 0 .6 .1l.1-.3-.2-.1M408.4 210l.2 .3M408.4 210.4l-.1-.1a.28 .28 0 0 0-.3 0 .28 .28 0 0 0 0 .4v.2a.18 .18 0 0 0 .3 .2 .18 .18 0 0 0 .1-.3M408.4 210.4h.1"/>
<path d="M408.4 210.8h.1M408.5 210.4h.1M408.5 210.4h-.1M408.6 210.4h.1M408.6 210.3h.1M408.6 210.3v.1M408.9 210h.7v.2h-.3v1h-.1v-1h-.3zM409.3 207.3h.1M363.9 230.6h49.9M374.8 222.1h1.3a1.2 1.2 0 0 0 1.4 1 1.2 1.2 0 0 0 .9-1.4v-.5h1.3a2.59 2.59 0 0 1-3.1 3.1 2.28 2.28 0 0 1-1.8-2.2zM380.9 220.2a1.94 1.94 0 0 1 2-.4 1.94 1.94 0 0 1 1.3 1.7v1.7l.2 1.1h-1.2l-.1-.5a1.56 1.56 0 0 1-1.9 .5 1.56 1.56 0 0 1-.9-1.7 1.95 1.95 0 0 1 2.1-1l.6-.1a.76 .76 0 0 0-.6-.8 .76 .76 0 0 0-.9 .5h-1.1zM381.6 222.6l1.4-.2a.88 .88 0 0 1-.4 1 .88 .88 0 0 1-1.1-.2z"/>
<path d="M385.6 220.2a2.6 2.6 0 0 1 3.1 0l-.5 1a1.26 1.26 0 0 0-1.7-.1 1.26 1.26 0 0 0-.2 1.7 1.26 1.26 0 0 0 1.7 .3l.2-.2 .5 .9a2.38 2.38 0 0 1-3.4-.2 2.38 2.38 0 0 1 .3-3.4zM390.5 221a1.14 1.14 0 0 1 1.4 .1 1.14 1.14 0 0 1 .2 1.4 1.04 1.04 0 0 1-1.2 .8 1.04 1.04 0 0 1-.8-1.2v-.5zM395.6 221a1.14 1.14 0 0 1 1.4 .1 1.14 1.14 0 0 1 .2 1.4 1.06 1.06 0 0 1-1.2 .8 1.06 1.06 0 0 1-.9-1.2l.1-.5zM399.5 220.1a2.75 2.75 0 0 1 2.9 .1l-.3 .9-1-.4a.65 .65 0 0 0-.9 .4l.5 .3a1.83 1.83 0 0 1 1.9 1.5 2 2 0 0 1-2.8 1.4l-.9-.5 .3-.9 1.1 .4a.77 .77 0 0 0 1.1-.3 .72 .72 0 0 0-.9-.4 1.38 1.38 0 0 1-1.4-.9 1.38 1.38 0 0 1 .4-1.6zM402.7 224h.1M402.6 224l.1 .2zM363.9 246.6h49.9M363.9 274.6h49.9M363.9 262.6h49.9M363.9 266.6h49.9M363.9 270.6h49.9M373.8 274.6v12"/>
<path d="M380.5 262.6v12M397.2 262.6v12M363.9 286.6h49.9M373.8 280.6h40M403.8 280.6v6"/>
<circle cx="391.1" cy="222" r="2.35"/>
<circle cx="402.7" cy="224.1" r=".15"/>
<circle cx="402.7" cy="224.1" r=".19"/>
</g>
<g fill="#000">
<path d="M371.8 210h.2v1.2h-.2zM386.1 210h.2v1.2h-.2zM389.9 210h.1v1.2h-.1z"/>
<path d="M366.3 151.8l.4 .3v7.5h44.2v-7.5h-44.2l-.4-.3h45v8.1h-45z" fill-rule="evenodd"/>
<path d="M369.1 178.1l-.2 1.3h-.1z" fill-rule="evenodd"/>
<path d="M371 178.1h.1l-.3 1.3h-.1z" fill-rule="evenodd"/>
<path d="M374.3 178.2a.29 .29 0 0 1 .4-.1 .29 .29 0 0 1 .1 .4 .22 .22 0 0 0-.3-.3 .22 .22 0 0 0-.1 .4 .41 .41 0 0 1 .6 .3 .41 .41 0 0 1-.4 .5 .41 .41 0 0 1-.4-.4h.1a.27 .27 0 0 0 .2 .3 .27 .27 0 0 0 .3-.2 .27 .27 0 0 0-.3-.3 .35 .35 0 0 1-.3-.2 .35 .35 0 0 1 .1-.4z" fill-rule="evenodd"/>
<path d="M375.2 178.2a.39 .39 0 0 1 .4-.1 .39 .39 0 0 1 .2 .4h-.1a.23 .23 0 0 0-.3-.3 .23 .23 0 0 0-.1 .3l.1 .1a.41 .41 0 0 1 .5 .3 .41 .41 0 0 1-.4 .5 .41 .41 0 0 1-.4-.4h.1a.26 .26 0 0 0 .2 .3 .26 .26 0 0 0 .3-.2 .26 .26 0 0 0-.2-.3 .35 .35 0 0 1-.4-.2 .35 .35 0 0 1 .1-.4z" fill-rule="evenodd"/>
<path d="M380.3 178.3a.59 .59 0 0 0-.1 .8 .59 .59 0 0 0 .8 .1 .59 .59 0 0 0 .1-.8 .59 .59 0 0 0-.8-.1zM380.4 178.4a.45 .45 0 0 1 .7 .1 .45 .45 0 0 1-.2 .6l-.2 .1-.3-.1-.1-.4z" fill-rule="evenodd"/>
<path d="M389 178.1a.41 .41 0 0 1 .7 .4h-.2a.32 .32 0 0 0-.4-.2 .32 .32 0 0 0-.2 .4 .34 .34 0 0 0 .2 .5 .34 .34 0 0 0 .5-.3 .36 .36 0 0 1-.3 .5 .36 .36 0 0 1-.4-.3l-.1-.6z" fill-rule="evenodd"/>
<path d="M400.7 178.1h.2v1.1h.6v.1h-.8z" fill-rule="evenodd"/>
<path d="M401.9 178.1a.53 .53 0 0 1 .8 .4h-.2a.41 .41 0 0 0-.5-.2 .41 .41 0 0 0-.2 .6 .38 .38 0 0 0 .3 .3 .38 .38 0 0 0 .5-.3l.1 .1a.63 .63 0 0 1-1 .2 .63 .63 0 0 1 .2-1.1z" fill-rule="evenodd"/>
<path d="M407.7 178.3a.58 .58 0 0 1 1 .2h-.1a.5 .5 0 0 0-.8-.1 .5 .5 0 0 0 0 .8 .5 .5 0 0 0 .8-.1v-.2h-.4v-.2h.6v.5a.68 .68 0 0 1-1 0 .68 .68 0 0 1-.1-.9z" fill-rule="evenodd"/>
<path d="M408.9 178.7a.65 .65 0 0 0 1.3 0 .65 .65 0 0 0-1.3 0zM409.1 178.7a.47 .47 0 0 1 .9 0 .47 .47 0 0 1-.9 0z" fill-rule="evenodd"/>
<path d="M410.2 178.1h1v.2h-.4v1h-.1v-1h-.5z" fill-rule="evenodd"/>
<path d="M372.4 188.7a2.03 2.03 0 0 1 1.7 3 2.81 2.81 0 0 1-3.5 2.1 1.68 1.68 0 0 1-1-1.2 1.9 1.9 0 0 0 3.3-.2 2.52 2.52 0 0 0 0-3.5z" fill-rule="evenodd"/>
<path d="M368.4 210l-.3 1.2h.2v-.2h.4l.1 .2h.2l-.4-1.2zM368.5 210.3l.1 .4h-.2z" fill-rule="evenodd"/>
<path d="M370.1 210h.2v.8a.31 .31 0 0 1-.2 .4 .31 .31 0 0 1-.4-.2v-.1l.2-.1v.2h.2z" fill-rule="evenodd"/>
<path d="M370.8 210.1l-.1 .1a.66 .66 0 0 0 .5 1 .64 .64 0 0 0 .4-.7 .64 .64 0 0 0-.8-.5zM370.9 210.3l.2-.1 .2 .2v.4l-.2 .3-.3-.2z" fill-rule="evenodd"/>
<path d="M372.4 210h.2l.4 .8v-.8h.1v1.2h-.2l-.3-.8v.8h-.2z" fill-rule="evenodd"/>
<path d="M373.5 210h.7v.2h-.3v1h-.2v-1h-.2z" fill-rule="evenodd"/>
<path d="M374.9 210h.2l.3 .9 .2-.9h.2l-.3 1.2h-.3z" fill-rule="evenodd"/>
<path d="M376.1 210h.6v.2h-.5v.3h.5v.2h-.5v.3h.6v.2h-.7z" fill-rule="evenodd"/>
<path d="M377.1 210h.2l.3 .8v-.8h.2v1.2h-.2l-.3-.8v.8h-.2z" fill-rule="evenodd"/>
<path d="M378.1 210h.8v.2h-.3v1h-.2v-1h-.3z" fill-rule="evenodd"/>
<path d="M379.2 210h.2v.8a.21 .21 0 0 0 .2 .2 .21 .21 0 0 0 .1-.3v-.7h.2v.5a.52 .52 0 0 1-.5 .7l-.2-.2z" fill-rule="evenodd"/>
<path d="M380.3 210h.2a.38 .38 0 0 1 .5 .1 .38 .38 0 0 1-.1 .5l.2 .6h-.2l-.4-.5v.5h-.2zM380.5 210.2v.3l.4-.1-.1-.2z" fill-rule="evenodd"/>
<path d="M381.4 210h.7v.2h-.5v.3h.5v.2h-.5v.3h.5v.2h-.7z" fill-rule="evenodd"/>
<path d="M383 210v1.2h.2a.62 .62 0 0 0 .6-.6 .62 .62 0 0 0-.6-.6zM383.2 210.2h.1a.48 .48 0 0 1 .1 .8h-.2z" fill-rule="evenodd"/>
<path d="M384.1 210h.7v.2h-.5v.3h.4v.2h-.4v.3h.5v.2h-.7z" fill-rule="evenodd"/>
<path d="M385.2 210h.1v1h.5v.2h-.6z" fill-rule="evenodd"/>
<path d="M386.6 210h.2l.2 .9 .2-.9h.2l-.3 1.2h-.2z" fill-rule="evenodd"/>
<path d="M387.7 210h.7v.2h-.5v.3h.5v.2h-.5v.3h.5v.2h-.7z" fill-rule="evenodd"/>
<path d="M388.8 210h.2a.37 .37 0 0 1 .5 .2 .37 .37 0 0 1-.2 .5l.3 .5h-.2l-.4-.5-.1 .5h-.1zM388.9 210.2v.3h.4v-.3z" fill-rule="evenodd"/>
<path d="M390.4 210h.2l.3 .8 .1-.8h.1v1.2h-.2l-.3-.8v.8h-.2z" fill-rule="evenodd"/>
<path d="M391.6 210.1l.2-.1h.3a.2 .2 0 0 1 .2 .2 .2 .2 0 0 1-.2 .2l-.1-.2-.2 .1-.1 .5a.22 .22 0 0 0 .3 .2 .22 .22 0 0 0 .1-.2h-.2v-.2h.5v.5a.53 .53 0 0 1-.8 .1 .53 .53 0 0 1-.1-.8z" fill-rule="evenodd"/>
<path d="M393.2 210h.7v.2h-.3v1h-.1v-1h-.3z" fill-rule="evenodd"/>
<path d="M394.2 210h.2v.5h.4v-.5h.1v1.2h-.1v-.5h-.4v.5h-.2z" fill-rule="evenodd"/>
<path d="M395.3 203.9l-1.6 3.4h.9l.2-.6h1.2l.1 .1a.4 .4 0 0 0 .3 .5h3l.1-.8h-2.4l-.1 .8-.8-3.4zM395.6 204.7l.3 1.2h-.8z" fill-rule="evenodd"/>
<path d="M395.3 210h.7v.2h-.5v.3h.5v.2h-.5v.3h.5v.2h-.7z" fill-rule="evenodd"/>
<path d="M396.9 210v1.2h.2a.62 .62 0 0 0 .6-.6 .62 .62 0 0 0-.6-.6zM397.1 210.2h.1a.44 .44 0 0 1 .3 .4 .44 .44 0 0 1-.3 .4h-.1z" fill-rule="evenodd"/>
<path d="M397.3 205.2h2.1l-.1 .8h-2.1z" fill-rule="evenodd"/>
<path d="M397.5 203.9h2.4l-.1 .8h-2.4z" fill-rule="evenodd"/>
<path d="M398 210h.7v.2h-.3v1h-.1v-1h-.3z" fill-rule="evenodd"/>
<path d="M399.1 210.1a.28 .28 0 0 1 .4-.1 .28 .28 0 0 1 .1 .4l-.3-.2a.19 .19 0 0 0-.1 .2 .19 .19 0 0 0 .3 .1 .37 .37 0 0 1 .3 .5 .37 .37 0 0 1-.5 .2 .37 .37 0 0 1-.3-.4l.3 .3 .2-.2-.5-.4z" fill-rule="evenodd"/>
<path d="M400.2 210h.4a.16 .16 0 0 1 .1 .2 .16 .16 0 0 1-.2 .2v-.1a.15 .15 0 0 0-.2-.1 .15 .15 0 0 0-.1 .2l.1 .1a.4 .4 0 0 1 .5 .3 .4 .4 0 0 1-.4 .4 .4 .4 0 0 1-.4-.3l.2-.1 .1 .2h.2a.21 .21 0 0 0 0-.3 .21 .21 0 0 0-.3 0l-.2-.2z" fill-rule="evenodd"/>
<path d="M400.2 204.4a1.77 1.77 0 0 1 1.9-.5l.4 .2-.2 .8a1.01 1.01 0 0 0-1.6 .1 1.01 1.01 0 0 0 .5 1.5l.9-.1-.2 .9a1.69 1.69 0 0 1-2-.6 1.69 1.69 0 0 1 .2-2.2z" fill-rule="evenodd"/>
<path d="M401.1 210.1a.42 .42 0 0 1 .6 .3 .42 .42 0 0 1-.3 .5l-.1 .1h.3v.2h-.6l.5-.8-.1-.2-.2 .2h-.2z" fill-rule="evenodd"/>
<path d="M402.5 210v1.2h.2v-.4a.41 .41 0 0 0 .5-.2 .41 .41 0 0 0-.1-.6zM402.7 210.2l.3 .1v.2l-.3 .1z" fill-rule="evenodd"/>
<path d="M402.9 204.3a1.66 1.66 0 0 0-.4 2.3 1.66 1.66 0 0 0 2.2 .5l.2-.2a1.87 1.87 0 0 0-.3-2.9l-.9-.1zM403.5 204.9a.77 .77 0 0 1 1-.1 .77 .77 0 0 1 .2 1 .82 .82 0 0 1-1.1 .8 .82 .82 0 0 1-.4-1.3z" fill-rule="evenodd"/>
<path d="M403.6 210h.2a.38 .38 0 0 1 .5 .1 .38 .38 0 0 1-.1 .5l.2 .6h-.2l-.4-.5v.5h-.2zM403.8 210.2v.3l.3-.1v-.2z" fill-rule="evenodd"/>
<path d="M404.8 210.1l-.1 .2a.67 .67 0 0 0 .6 .9 .66 .66 0 0 0 .3-.7 .66 .66 0 0 0-.7-.5zM404.9 210.3l.2-.1 .2 .2v.5l-.2 .2-.3-.3z" fill-rule="evenodd"/>
<path d="M406.2 210h.2v.8a.3 .3 0 0 1 0 .4 .3 .3 0 0 1-.4 0 .3 .3 0 0 1-.1-.3l.2 .2 .1-.1z" fill-rule="evenodd"/>
<path d="M406.3 203.9h.8l.4 1.9 .9-1.9h.8l.1 3.4h-.9v-1.9l-.9 1.9h-.5l-.4-1.9-.5 1.9h-.9z" fill-rule="evenodd"/>
<path d="M406.8 210h.7v.2h-.5v.3h.4v.2h-.4v.3h.5v.2h-.7z" fill-rule="evenodd"/>
<path d="M408 210l.4 .1a.16 .16 0 0 1 .2 .2 .16 .16 0 0 1-.2 .1l-.1-.1a.28 .28 0 0 0-.3 0 .28 .28 0 0 0 0 .4v.2a.18 .18 0 0 0 .3 .2 .18 .18 0 0 0 .1-.3h.1a.33 .33 0 0 1-.2 .5 .33 .33 0 0 1-.4-.2l-.1-.5z" fill-rule="evenodd"/>
<path d="M408.9 210h.7v.2h-.3v1h-.1v-1h-.3z" fill-rule="evenodd"/>
<path d="M374.8 222.1h1.3a1.19 1.19 0 0 0 1.2 1.1 1.19 1.19 0 0 0 1.1-1.3v-.7h1.3a2.61 2.61 0 0 1-1.9 3.1 2.38 2.38 0 0 1-3-2.2z" fill-rule="evenodd"/>
<path d="M377.2 217.9h2.5v2.4h-1.3v-1.2h-1.2z" fill-rule="evenodd"/>
<path d="M380.9 220.2l-.5 1h1.1a.77 .77 0 0 1 .9-.5 .77 .77 0 0 1 .6 .8l-1.1 .1a1.43 1.43 0 0 0-1.6 1.6 1.43 1.43 0 0 0 1.9 1.1l.9-.5 .1 .5h1.2l-.2-1.4a3 3 0 0 0-.5-2.7 2.27 2.27 0 0 0-2.8 0zM381.6 222.6l1.4-.2a.89 .89 0 0 1-.5 .9 .89 .89 0 0 1-1-.1z" fill-rule="evenodd"/>
<path d="M385.6 220.2a2.6 2.6 0 0 1 3.1 0l-.5 1a1.25 1.25 0 0 0-1.7-.1 1.25 1.25 0 0 0-.2 1.7 1.25 1.25 0 0 0 1.7 .3l.2-.2 .5 .9a2.38 2.38 0 0 1-3.4-.2 2.38 2.38 0 0 1 .3-3.4z" fill-rule="evenodd"/>
<path d="M388.8 222a2.35 2.35 0 0 0 4.7 0 2.35 2.35 0 0 0-4.7 0zM390.5 221a1.13 1.13 0 0 1 1.3 .1 1.13 1.13 0 0 1 .3 1.3 1.04 1.04 0 0 1-1.2 .9 1.04 1.04 0 0 1-.8-1.2v-.5z" fill-rule="evenodd"/>
<path d="M394 217.9l-.1 6.4h1.2v-.6a1.96 1.96 0 0 0 2.4 .5 1.96 1.96 0 0 0 1-2.1 1.93 1.93 0 0 0-1-2.1 1.93 1.93 0 0 0-2.3 .4v-2.5zM395.7 221a1.13 1.13 0 0 1 1.3 .1 1.13 1.13 0 0 1 .2 1.3 1.09 1.09 0 0 1-1.4 .9 1.09 1.09 0 0 1-.6-1.5l.1-.5z" fill-rule="evenodd"/>
<path d="M399.5 220.1a2.81 2.81 0 0 1 2.9 .1l-.3 .9a1.42 1.42 0 0 0-1.8-.2v.3l.4 .2a2.03 2.03 0 0 1 1.9 1.1 1.59 1.59 0 0 1-2 1.9l-.8-.1-.9-.5 .3-.9a1.77 1.77 0 0 0 2.1 .3v-.4l-.4-.2a1.99 1.99 0 0 1-1.9-1 1.46 1.46 0 0 1 .5-1.5z" fill-rule="evenodd"/>
<path d="M402.6 224l.1 .2z" fill-rule="evenodd"/>
<path d="M402.5 224.1a.17 .17 0 0 1 .3 0 .17 .17 0 0 1-.3 0zM402.5 224.1a.15 .15 0 0 0 .3 0 .15 .15 0 0 0-.3 0z" fill-rule="evenodd"/>
<path d="M366.8 272.8h.1l-.4 1.3h-.1z" fill-rule="evenodd"/>
<path d="M369.2 272.8h.1l-.3 1.3h-.2z" fill-rule="evenodd"/>
<path d="M383.2 263.2h.4l.1 .1-.1 .2a.18 .18 0 0 0-.2-.3 .18 .18 0 0 0-.1 .3 .34 .34 0 0 1 .4 .3 .34 .34 0 0 1-.3 .4 .34 .34 0 0 1-.4-.4h.2a.21 .21 0 0 0 .1 .3 .21 .21 0 0 0 .2-.1 .21 .21 0 0 0 0-.3l-.4-.2z" fill-rule="evenodd"/>
<path d="M384.4 263.3a.42 .42 0 0 1 .7 .2h-.1a.36 .36 0 0 0-.6-.1 .36 .36 0 0 0 0 .6 .36 .36 0 0 0 .6-.1v-.2h-.3v-.1h.4v.4a.49 .49 0 0 1-.7 0 .49 .49 0 0 1 0-.7z" fill-rule="evenodd"/>
<path d="M398 263.3l.5-.1 .1 .2-.1 .1a.21 .21 0 0 0-.2-.2 .21 .21 0 0 0-.2 .2h.1a.34 .34 0 0 1 .4 .3 .34 .34 0 0 1-.3 .4 .34 .34 0 0 1-.4-.3l.2-.1a.2 .2 0 0 0 .2 .3 .21 .21 0 0 0 .1-.4l-.4-.2z" fill-rule="evenodd"/>
<path d="M402.7 263.2h.3l.2 .1-.2 .2a.2 .2 0 0 0-.2-.2 .2 .2 0 0 0-.1 .2 .34 .34 0 0 1 .4 .3 .34 .34 0 0 1-.3 .4 .34 .34 0 0 1-.3-.4h.1a.21 .21 0 0 0 .1 .3 .21 .21 0 0 0 .3-.1 .21 .21 0 0 0-.1-.3l-.4-.2z" fill-rule="evenodd"/>
<path d="M405.1 268.7h.2l-.4 1.3h-.1z" fill-rule="evenodd"/>
</g>
<g font-size="3.5">
<text x="30.9" y="23.8">GENERAL NOTES:</text>
<text x="380.2" y="157.4">TENDER</text>
</g>
<g font-size="2.5">
<text x="366.4" y="238.2">TUAS WATER RECLAMATION PLANT (TWRP)</text>
<text x="381.3" y="242.4">DTSS PHASE 2</text>
</g>
<g font-size="2.2">
<text x="374.6" y="279.7">PUB-DTSS2-TWRP</text>
<text x="365.9" y="282.4">C4B</text>
<text x="374.6" y="285.2">WSW00-I-0010</text>
</g>
<g font-size="1.7">
<text x="30.6" y="37.1">1.</text>
<text x="37.6" y="39.4">DRAWINGS, BIM MODEL AND SPECIFICATIONS IN THIS CONTRACT.</text>
<text x="37.6" y="37.1">ALL ICA DRAWINGS SHALL BE READ IN CONJUNCTION WITH ALL OTHER RELEVANT</text>
<text x="30.6" y="42.4">2.</text>
<text x="37.6" y="46.9">COMMENCEMENT OF ANY WORK.</text>
<text x="37.6" y="44.6">SUPERINTENDING OFFICER (S.O's) ATTENTION IMMEDIATELY BEFORE</text>
<text x="37.6" y="42.4">ANY DISCREPANCIES FOUND SHALL BE BROUGHT TO</text>
<text x="30.6" y="50.2">3.</text>
<text x="37.6" y="52.4">SHALL SUBMIT DETAILED DRAWINGS FOR S.O's APPROVAL AS REQUIRED.</text>
<text x="37.6" y="50.2">TENDER DRAWINGS ARE INDICATIVE OF THE SYSTEM REQUIREMENT, THE CONTRACTOR</text>
<text x="30.6" y="55.2">4.</text>
<text x="37.6" y="55.2">ALL DIMENSIONS ARE IN MILLIMETRES UNLESS OTHERWISE STATED.</text>
<text x="378.5" y="252.1">GENERAL NOTES</text>
<text x="407.6" y="285.1">T1</text>
</g>
<text font-size="1.5" x="373.3" y="289.3">THIS DRAWING IS COPYRIGHT</text>
<g font-size="1.2">
<text x="364.8" y="167.4">T1</text>
<text x="364.8" y="164.4">T1</text>
<text x="367.3" y="167.4">01/03/22</text>
<text x="367.3" y="164.4">20/05/22</text>
<text x="373.7" y="164.4">ISSUED FOR TENDER C4B</text>
<text x="373.7" y="167.4">ISSUED FOR TENDER C6A</text>
<text x="400.7" y="167.4">JL</text>
<text x="400.7" y="164.4">JL</text>
<text x="407.5" y="167.4">GOT</text>
<text x="407.5" y="164.4">GOT</text>
<text x="364.8" y="173.2">T1</text>
<text x="364.8" y="170.3">T1</text>
<text x="367.4" y="173.2">02/07/21</text>
<text x="367.4" y="170.3">03/12/21</text>
<text x="373.7" y="173.2">ISSUED FOR TENDER C3D2</text>
<text x="373.7" y="170.3">ISSUED FOR TENDER C3E</text>
<text x="400.6" y="173.2">LC</text>
<text x="400.7" y="170.3">JL</text>
<text x="407.5" y="173.2">GOT</text>
<text x="407.5" y="170.3">GOT</text>
<text x="364.8" y="176.3">T1</text>
<text x="364.8" y="179.4">T1</text>
<text x="367.3" y="179.4">22/07/20</text>
<text x="367.3" y="176.4">18/12/20</text>
<text x="373.7" y="179.4">ISSUED FOR TENDER C2B</text>
<text x="373.7" y="176.4">ISSUED FOR TENDER C3B1</text>
<text x="400.6" y="176.1">LC</text>
<text x="407.5" y="176.1">GOT</text>
<text x="364.1" y="182.1">REV</text>
<text x="368" y="182.1">DATE</text>
<text x="380.3" y="182.1">DESCRIPTION</text>
<text x="398.3" y="182.1">REVIEWED</text>
<text x="405.5" y="182.1">AUTHORISED</text>
<text x="378.1" y="227.4">CH2M HILL Singapore Pte Ltd</text>
<text x="364.4" y="269.9">RS</text>
<text x="364.5" y="266">PA</text>
<text x="381.2" y="266.1">SK</text>
<text x="403.5" y="270">N/A</text>
<text x="404.4" y="266.1">A1</text>
<text x="364.5" y="274">20/05/22</text>
<text x="381" y="274">JL</text>
<text x="381.2" y="270">AT</text>
<text x="402.1" y="273.9">131101</text>
</g>
<g font-size=".9">
<text x="364.6" y="184.6">CLIENT:</text>
<text x="364.6" y="200.6">PROGRAMME MANAGER:</text>
<text x="364.6" y="216.6">CONSULTANT:</text>
<text x="364.6" y="232.6">PROJECT TITLE:</text>
<text x="364.6" y="248.4">DRAWING TITLE</text>
<text x="364.6" y="264.1">DRAFTED:</text>
<text x="364.6" y="268.1">DRAFTING CHECK:</text>
<text x="381.2" y="264.1">DESIGNED:</text>
<text x="381.2" y="268.1">DESIGN CHECK:</text>
<text x="397.9" y="264.1">SHEET SIZE:</text>
<text x="397.9" y="268.1">SCALE:</text>
<text x="364.6" y="272.1">DATE:</text>
<text x="381.2" y="272.1">REVIEWED:</text>
<text x="397.9" y="272.1">PBS:</text>
<text x="364.6" y="276.1">CONTRACT:</text>
<text x="374.6" y="276.1">DRAWING NUMBER:</text>
<text x="374.6" y="282.1">SHEET NUMBER:</text>
<text x="404.5" y="282.1">REVISION:</text>
</g>
</svg>
